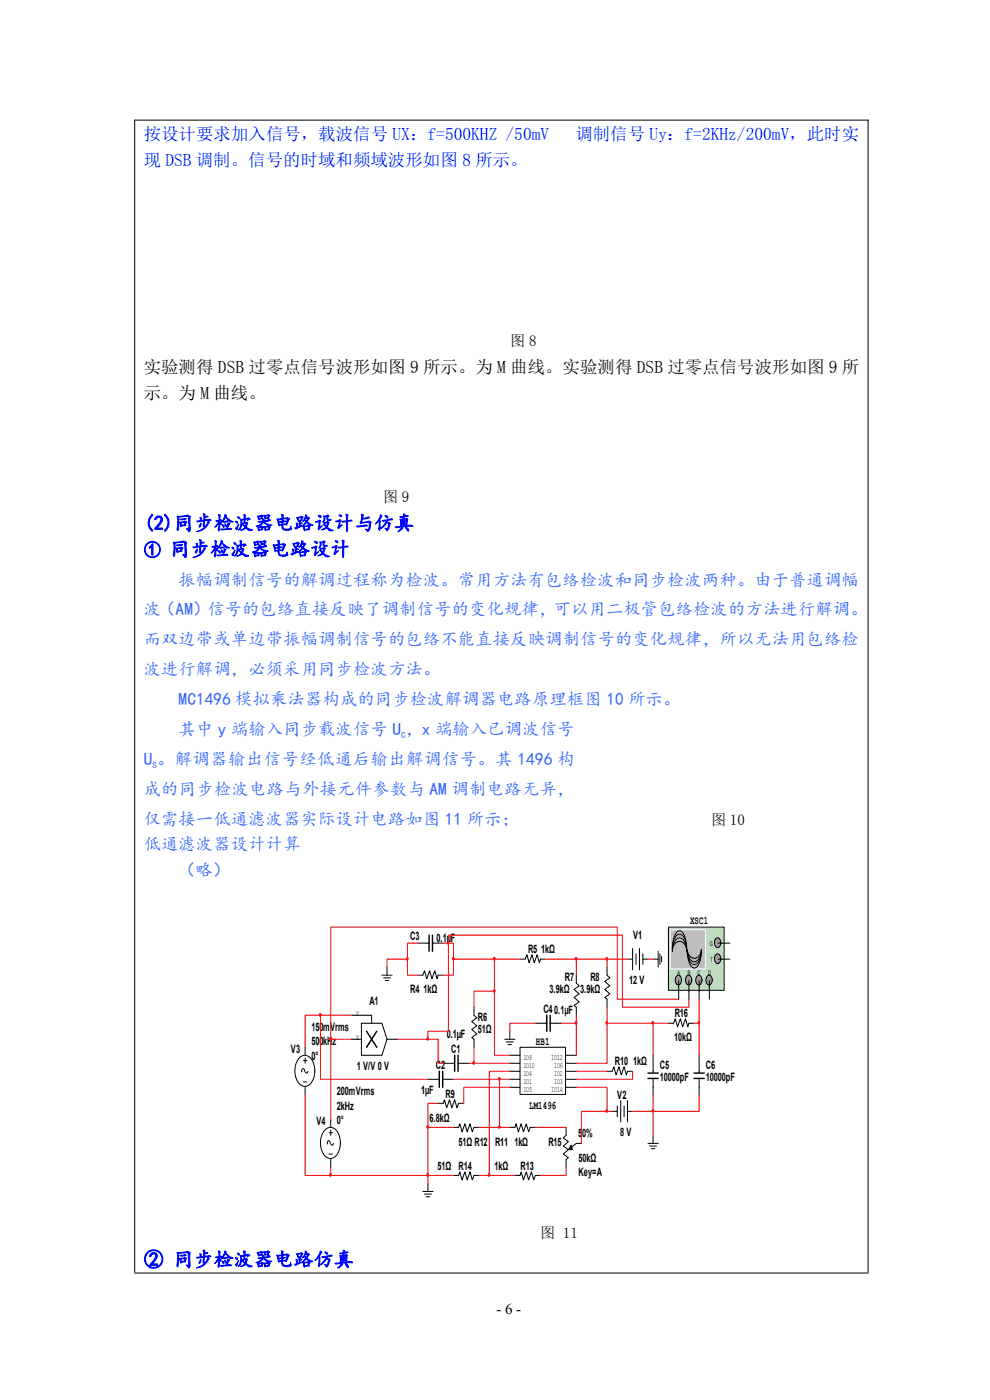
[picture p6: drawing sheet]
<svg xmlns="http://www.w3.org/2000/svg" width="210mm" height="297mm" viewBox="0 0 210 297" stroke-linecap="round" stroke-linejoin="round" font-family="sans-serif">
<g fill="none" stroke="#000" stroke-width=".21">
<path d="M74.5 215.4h4.3v1.7M76.7 217.1h4.3l1.1 3.4-1.1 3.4h-4.3zM81 206.9h2.2M81.4 207.4h1.4M81.7 208h.8M82.1 205.2v1.7M88.6 206.9h1.1l.4-1 .4 1.7 .6-1.7 .5 1.7 .6-1.7 .5 1.7 .2-.7h1.1M88.6 200.1h2.4M91.7 200.1h2.3M100.5 213.7v1.7l.7 .5-1.1 .8 1.1 .9-1.1 .8 1.1 .9-1.1 .8 .4 .4v1.7M108.1 218.8v1.7M110.3 203.5h1.1l.4-1 .4 1.7 .7-1.7 .4 1.7 .6-1.7 .5 1.7 .3-.7h1"/>
<path d="M113.6 217.1h2.4M116.7 217.1h2.3M122.3 206.9v1.7l.6 .5-1.1 .8 1.1 .9-1.1 .8 1.1 .9-1.1 .8 .5 .4v1.7M128.8 205.2v1.7l.6 .5-1.1 .8 1.1 .9-1.1 .8 1.1 .9-1.1 .8 .5 .4v1.7M133.1 203.5h1.1M134.2 201.2v4.5M134.9 202.3v2.3M135.6 201.2v4.5M136.4 202.3v2.3M136.4 203.5h1.1M138.5 203.5h1.1M139.6 201.8v3.4"/>
<path d="M140 202.3v2.3M140.3 202.9v1.1M141.8 217.1h1.1l.3-1 .5 1.7 .6-1.7 .5 1.7 .6-1.7 .5 1.7 .2-.7h1.1M63.3 224.6a1.65 1.65 0 0 1 1.7-.7 1.65 1.65 0 0 1 1.3 1.2 4.4 4.4 0 0 1-.7 5 1.67 1.67 0 0 1-2.6-.9 4.7 4.7 0 0 1 .3-4.6zM64.4 225h.7M64.4 229.5h.7M64.6 227.3v-.4l-.3-.2-.3 .2v.5M64.7 222.2v1.7M64.7 224.4v1.2M64.7 230.7v1.7M65.3 227.3l-.3 .3-.2-.2M68.8 239.9a1.65 1.65 0 0 1 1.6-.7 1.65 1.65 0 0 1 1.3 1.2 4.4 4.4 0 0 1-.7 5 1.67 1.67 0 0 1-2.6-.9 4.7 4.7 0 0 1 .4-4.6z"/>
<path d="M70.2 237.5v1.7M70.2 239.7v1.2M74.5 220.5h2.2M82.1 220.5h2.2M90.8 229h2.4M92.9 234.1h1.1l.3-.8 .5 1.7 .6-1.7 .4 1.7 .6-1.7 .5 1.7 .4-.9h1.1M93.9 229h2.3M94 225.6h2.4M96.2 239.2h1.1l.2-.8 .5 1.7 .6-1.7 .5 1.7 .6-1.7 .5 1.7 .3-.9h1.1M97.2 225.6h2.3M107.1 220.5h2.1M107.4 221h1.5"/>
<path d="M107.8 221.6h.7M108.1 239.2h1.1l.3-.8 .5 1.7 .6-1.7 .4 1.7 .6-1.7 .5 1.7 .4-.9h1.1M108.1 229h2.2M108.1 227.3h2.2M108.1 230.7h2.2M108.1 225.6h2.2M108.1 223.9h2.2M110.3 222.2h9.7v10h-9.7zM120.1 239.2v1.7l-.6 .5 1.1 .8-1.1 .9 1.1 .8-1.1 .9 1.1 .8-.5 .4v1.7M120.1 229h2.2M120.1 227.3h2.2M120.1 230.7h2.2"/>
<path d="M120.1 225.6h2.2M120.1 223.9h2.2M128.8 227.3h1.1l.3-1 .5 1.7 .6-1.7 .5 1.7 .6-1.7 .5 1.7 .2-.7h1.1M129.9 235.8h1M130.9 234.6v2.3M131.7 233.5v4.5M132.4 234.6v2.3M133.1 233.5v4.5M133.1 235.8h1.1M138.5 223.9v3.7M138.5 228.8v3.6M148.3 223.9v3.7"/>
<path d="M148.3 228.8v3.6M69.8 240.3h.7M69.8 244.8h.7M70 242.6v-.4l-.3-.2-.2 .2v.5M70.2 246v1.7M70.7 242.6l-.2 .3-.3-.2M89.7 252.8h2.2M90.1 253.3h1.4M90.4 253.9h.7M90.8 251.1v1.7M96.2 249.4h1.1l.2-.8 .5 1.7 .6-1.7 .5 1.7 .6-1.7 .5 1.7 .3-.9h1.1M109.2 249.4h1.1l.3-.8 .4 1.7 .6-1.7 .5 1.7 .6-1.7 .5 1.7 .4-.9h1.1"/>
<path d="M123.3 242.6h-1l-1.7 1.3M137.5 242.6h2.1M137.8 243.1h1.5M138.2 243.7h.7M138.5 240.9v1.7"/>
</g>
<g fill="none" stroke="#000" stroke-width=".31">
<path d="M91 198.4v3.4M91.7 198.4v3.4M77.8 218.8l2.1 3.4M79.9 218.8l-2.1 3.4M116 215.4v3.4M116.7 215.4v3.4M93.2 227.3v3.4M93.9 227.3v3.4M96.4 223.9v3.4M97.2 223.9v3.4M137.5 227.6h2.1M137.5 228.8h2.1"/>
<path d="M147.2 227.6h2.2M147.2 228.8h2.2"/>
</g>
<g fill="#f00" stroke="#f00" stroke-width=".21">
<path d="M86.2 203.2l.2-.1 .2 .3-.2 .3z" fill-rule="evenodd"/>
<path d="M96 203.2l.1-.1 .2 .3-.2 .3z" fill-rule="evenodd"/>
<path d="M104.7 203.2l.1-.1 .2 .3-.2 .3z" fill-rule="evenodd"/>
<path d="M104.7 210h.3v.2l-.2 .3z" fill-rule="evenodd"/>
<path d="M100.4 225.3h.2l-.1 .5z" fill-rule="evenodd"/>
<path d="M122.1 203.2h.2l-.1 .5z" fill-rule="evenodd"/>
<path d="M128.6 203.2l.1-.1 .2 .3-.2 .3z" fill-rule="evenodd"/>
<path d="M90.6 238.9h.2l.1 .2-.2 .3z" fill-rule="evenodd"/>
<path d="M90.6 249.1h.2l-.1 .4z" fill-rule="evenodd"/>
<path d="M103.6 249.1h.3l-.2 .4z" fill-rule="evenodd"/>
<path d="M105.8 228.7l.1-.1 .2 .3-.2 .3z" fill-rule="evenodd"/>
<path d="M105.8 238.9l.1-.1 .2 .3-.2 .3z" fill-rule="evenodd"/>
<path d="M128.6 235.5h.2l.1 .2-.2 .3z" fill-rule="evenodd"/>
<path d="M122.1 216.8h.2l-.1 .5z" fill-rule="evenodd"/>
<path d="M128.6 216.8l.1-.1 .2 .3-.2 .3z" fill-rule="evenodd"/>
<path d="M138.4 235.5h.2l.1 .2-.2 .3z" fill-rule="evenodd"/>
<path d="M138.4 216.8l.1-.1 .2 .3-.2 .3z" fill-rule="evenodd"/>
<path d="M70 249.1h.2l-.1 .4z" fill-rule="evenodd"/>
<path d="M67.8 215.1h.3v.2l-.2 .3z" fill-rule="evenodd"/>
</g>
<path d="M121.2 242.9l.2 1h-.8z" fill="#000" stroke="#000" stroke-width=".21"/>
<path d="M141.8 196.7h11.8v13.4h-11.8z" fill-rule="evenodd" fill="#c0dcc0" stroke="#000" stroke-width=".21"/>
<path d="M143.6 207l.3-.1a1.14 1.14 0 0 1 .7 1 1.14 1.14 0 0 1-.7 1.1 1.18 1.18 0 0 1-.3-2z" fill-rule="evenodd" fill="#a0a0a4" stroke="#000" stroke-width=".21"/>
<path d="M144 208v2.3" fill="none" stroke="#000" stroke-width=".21"/>
<path d="M145.8 207l.3-.1a1.14 1.14 0 0 1 .6 1 1.14 1.14 0 0 1-.6 1.1 1.18 1.18 0 0 1-.3-2z" fill-rule="evenodd" fill="#a0a0a4" stroke="#000" stroke-width=".21"/>
<path d="M146.1 208v2.3" fill="none" stroke="#000" stroke-width=".21"/>
<path d="M152 199h.2a1.14 1.14 0 0 1 .7 1 1.14 1.14 0 0 1-.7 1 1.18 1.18 0 0 1-.2-2z" fill-rule="evenodd" fill="#a0a0a4" stroke="#000" stroke-width=".21"/>
<path d="M152.3 200.1h1.4" fill="none" stroke="#000" stroke-width=".21"/>
<path d="M152 202.4l.2-.1a1.14 1.14 0 0 1 .7 1.1 1.14 1.14 0 0 1-.7 1 1.18 1.18 0 0 1-.2-2z" fill-rule="evenodd" fill="#a0a0a4" stroke="#000" stroke-width=".21"/>
<path d="M152.3 203.5h1.4" fill="none" stroke="#000" stroke-width=".21"/>
<path d="M142.2 197.3h7.4v8.3h-7.4z" fill-rule="evenodd" fill="#c0c0c0" stroke="#fff" stroke-width=".21"/>
<path d="M145.7 201.5a5.6 5.6 0 0 0-1.2-4 .95 .95 0 0 0-1.3 .8 8 8 0 0 0-.6 3.3" fill="none" stroke="#000" stroke-width=".21"/>
<path d="M148 207l.2-.1a1.14 1.14 0 0 1 .7 1 1.14 1.14 0 0 1-.7 1.1 1.18 1.18 0 0 1-.2-2z" fill-rule="evenodd" fill="#a0a0a4" stroke="#000" stroke-width=".21"/>
<path d="M148.3 208v2.3" fill="none" stroke="#000" stroke-width=".21"/>
<path d="M150.2 207l.2-.1a1.14 1.14 0 0 1 .7 1 1.14 1.14 0 0 1-.7 1.1 1.18 1.18 0 0 1-.2-2z" fill-rule="evenodd" fill="#a0a0a4" stroke="#000" stroke-width=".21"/>
<g fill="none" stroke="#000" stroke-width=".21">
<path d="M28.5 25.5h155.7M28.6 25.4v244.6M184.1 25.4v244.6M144 210.3v1.7M145.7 201.3v-.2a2.61 2.61 0 0 0-1.6-2.9 2.61 2.61 0 0 0-1.5 2.9v.3M145.7 201.8v-.1a2.42 2.42 0 0 0-1.6-2.7 2.46 2.46 0 0 0-1.5 2.8v.1M145.7 201.8a1.9 1.9 0 0 0-1.6-2.1 1.92 1.92 0 0 0-1.5 2.2M146.1 210.3v1.7M148.3 210.3v1.7M148.8 201.7l-.1 .8a4.1 4.1 0 0 1-1.1 2.8 .92 .92 0 0 1-1.2-.7l-.4-1.2-.2-1.6M148.8 201.8a2.52 2.52 0 0 1-1.5 2.8 2.45 2.45 0 0 1-1.5-2.7M148.8 201.5a2.34 2.34 0 0 1-1.5 2.5 2.29 2.29 0 0 1-1.5-2.4"/>
<path d="M148.8 201.4a1.5 1.5 0 0 1-.8 1.6 1.5 1.5 0 0 1-1.7-.2l-.5-1.3M150.5 208v4M153.7 200.1h1.1M153.7 203.5h1.1M28.5 270.1h155.7"/>
</g>
<g fill="#f00" stroke="#f00" stroke-width=".21">
<path d="M70 220.2h.2l-.1 .5z" fill-rule="evenodd"/>
<path d="M90.6 220.2h.2l.1 .2-.2 .3z" fill-rule="evenodd"/>
<path d="M148.1 216.8h.3v.2l-.2 .3z" fill-rule="evenodd"/>
</g>
<g fill="none" stroke="#f00" stroke-width=".21">
<path d="M68 215.4h-3.3v6.8M68 215.4v13.6h22.8M68 215.4h6.5M86.4 203.5v3.4h2.2M86.4 203.5h-4.3v1.7M88.6 200.1h-2.2v3.4M94 200.1h2.2v3.4M96.2 203.5v3.4h-2.2M96.2 203.5h14.1M104.9 210.3v13.6h3.2M104.9 210.3h-4.4v3.4M104.9 203.5v6.8"/>
<path d="M113.6 217.1h-5.5v1.7M115.7 203.5h17.4M119 217.1h3.3M122.3 203.5v3.4M122.3 215.4v8.5M128.8 217.1v8.5h-6.5M128.8 203.5v1.7M128.8 213.7v3.4M128.8 217.1h13M137.5 203.5h1M138.5 217.1v6.8M144 212h-13.1v-15.3h-60.7v23.8"/>
<path d="M146.1 212v1.7h-14.1v-15.3h-36.9v20.4h-4.3v1.7M147.2 217.1h1.1M148.3 212v11.9M64.7 232.4v17h5.5M70.2 220.5v17M70.2 220.5h4.3M84.3 220.5h6.5M90.8 220.5h2.1v5.1h1.1M90.8 239.2h5.4M90.8 239.2v11.9M92.9 234.1h-2.1v5.1M96.2 229h11.9"/>
<path d="M99.5 225.6h8.6M100.5 222.2v3.4M101.6 239.2h6.5M106 229v10.2M108.1 230.7h-9.7v3.4M108.1 227.3h-4.3v22.1M113.6 239.2h6.5M122.3 230.7h6.5v5.1M122.3 227.3h6.5M128.8 235.8h-5.5v6.8M128.8 235.8h1.1M134.2 227.3v1.7h-11.9"/>
<path d="M138.5 232.4v8.5M148.3 232.4v3.4h-14.1M70.2 249.4h26M70.2 247.7v1.7M101.6 249.4h7.6M120.1 247.7v1.7h-5.4"/>
</g>
<g font-size="4.2" fill="#00f">
<text x="30.5" y="112.4">(2)同步检波器电路设计与仿真</text>
<text x="36.1" y="117.9">同步检波器电路设计</text>
<text x="30.5" y="268.6">② 同步检波器电路仿真</text>
</g>
<g font-size="3.7" fill="#00f">
<text x="30.5" y="29.7">按设计要求加入信号，载波信号 UX：f=500KHZ /50mV</text>
<text x="122" y="29.7">调制信号 Uy：f=2KHz/200mV，此时实</text>
<text x="30.5" y="35.2">现 DSB 调制。信号的时域和频域波形如图 8 所示。</text>
<text x="30.5" y="117.9">①</text>
</g>
<g font-size="3.7">
<text x="30.5" y="79.2">实验测得 DSB 过零点信号波形如图 9 所示。为 M 曲线。实验测得 DSB 过零点信号波形如图 9 所</text>
<text x="30.5" y="84.7">示。为 M 曲线。</text>
</g>
<g font-size="3.7" fill="#36f">
<text x="37.9" y="124.2">振幅调制信号的解调过程称为检波。常用方法有包络检波和同步检波两种。由于普通调幅</text>
<text x="30.5" y="130.6">波（AM）信号的包络直接反映了调制信号的变化规律，可以用二极管包络检波的方法进行解调。</text>
<text x="30.5" y="136.9">而双边带或单边带振幅调制信号的包络不能直接反映调制信号的变化规律，所以无法用包络检</text>
<text x="30.5" y="143.3">波进行解调，必须采用同步检波方法。</text>
<text x="37.9" y="149.6">MC1496 模拟乘法器构成的同步检波解调器电路原理框图 10 所示。</text>
<text x="37.9" y="156">其中 y 端输入同步载波信号 U ，x 端输入已调波信号</text>
<text x="30.5" y="162.3">U 。解调器输出信号经低通后输出解调信号。其 1496 构</text>
<text x="30.5" y="168.7">成的同步检波电路与外接元件参数与 AM 调制电路无异，</text>
<text x="30.5" y="175">仅需接一低通滤波器实际设计电路如图 11 所示；</text>
<text x="30.5" y="180.4">低通滤波器设计计算</text>
<text x="37.8" y="185.9">（略）</text>
</g>
<g font-size="3.2">
<text x="108.2" y="73.5">图 8</text>
<text x="81.3" y="106.5">图 9</text>
<text x="150.9" y="175">图 10</text>
<text x="114.6" y="262.7">图 11</text>
<text x="105.3" y="278.8">- 6 -</text>
</g>
<g font-size="2.5">
<text x="146.4" y="196.1">XSC1</text>
<text x="87" y="199.5">C3</text>
<text x="92.6" y="199.9">0.1µ</text>
<text x="95.6" y="199.9">F</text>
<text x="112" y="202.2">R5</text>
<text x="114.8" y="202.2">1kΩ</text>
<text x="134.3" y="199.1">V1</text>
<text x="119.8" y="208">R7</text>
<text x="125.3" y="208">R8</text>
<text x="133.5" y="208.8">12 V</text>
<text x="78.4" y="213.3">A1</text>
<text x="87" y="210.7">R4</text>
<text x="89.8" y="210.7">1kΩ</text>
<text x="115.3" y="214.8">C40.1µF</text>
<text x="116.6" y="210.7">3.9kΩ</text>
<text x="123.1" y="210.7">3.9kΩ</text>
<text x="143.1" y="215.8">R16</text>
<text x="66.1" y="218.8">150</text>
<text x="66.1" y="221.8">500</text>
<text x="68.6" y="218.8">mVrms</text>
<text x="68.6" y="221.8">kH</text>
<text x="70.5" y="221.8">z</text>
<text x="94.8" y="220.3">0.1µF</text>
<text x="101.4" y="216.5">R6</text>
<text x="101.4" y="219.2">51Ω</text>
<text x="113.7" y="221.6">HB1</text>
<text x="143" y="220.9">10kΩ</text>
<text x="61.7" y="223.3">V3</text>
<text x="66.1" y="224.8">0°</text>
<text x="75.7" y="226.9">1 V/V 0 V</text>
<text x="92.5" y="226.7">C2</text>
<text x="95.7" y="223.3">C1</text>
<text x="130.5" y="225.9">R10</text>
<text x="134.3" y="225.9">1kΩ</text>
<text x="140" y="226.7">C5</text>
<text x="149.8" y="226.7">C6</text>
<text x="71.5" y="232.4">200mVrms</text>
<text x="89.3" y="232.2">1µF</text>
<text x="94.5" y="232.9">R9</text>
<text x="130.9" y="233.1">V2</text>
<text x="140" y="229.3">10000pF</text>
<text x="149.8" y="229.3">10000pF</text>
<text x="67.1" y="238.6">V4</text>
<text x="71.5" y="235.4">2kHz</text>
<text x="71.5" y="238.4">0°</text>
<text x="91.1" y="238">6.8kΩ</text>
<text x="112.2" y="235.2">LM1496</text>
<text x="97.3" y="243.1">51Ω R12</text>
<text x="105" y="243.1">R11</text>
<text x="109.1" y="243.1">1kΩ</text>
<text x="116.3" y="243.1">R15</text>
<text x="122.6" y="241.2">5</text>
<text x="123.5" y="241.2">0%</text>
<text x="131.5" y="241.1">8 V</text>
<text x="92.8" y="248.2">51Ω R14</text>
<text x="104.9" y="248.2">1kΩ</text>
<text x="110.4" y="248.2">R13</text>
<text x="122.7" y="246.5">50kΩ</text>
<text x="122.7" y="249.5">Key=A</text>
</g>
<g font-size="1.9" fill="#36f">
<text x="85.1" y="156.5">C</text>
<text x="32.3" y="162.8">S</text>
</g>
<g font-size="1.7">
<text x="75.6" y="215.6">Y</text>
<text x="75.6" y="220.7">X</text>
<text x="111" y="224.8">IO8</text>
<text x="111" y="226.5">IO10</text>
<text x="117" y="224.8">IO12</text>
<text x="117.6" y="226.5">IO6</text>
<text x="111" y="229.9">IO1</text>
<text x="111" y="228.2">IO4</text>
<text x="111" y="231.6">IO5</text>
<text x="117" y="231.6">IO14</text>
<text x="117.6" y="228.2">IO2</text>
<text x="117.6" y="229.9">IO3</text>
</g>
<g font-size="1.3">
<text x="150.6" y="200.7">G</text>
<text x="143.7" y="206.9">A</text>
<text x="145.9" y="206.9">B</text>
<text x="147.9" y="206.9">C</text>
<text x="150.2" y="206.9">D</text>
<text x="150.7" y="204">T</text>
</g>
</svg>
